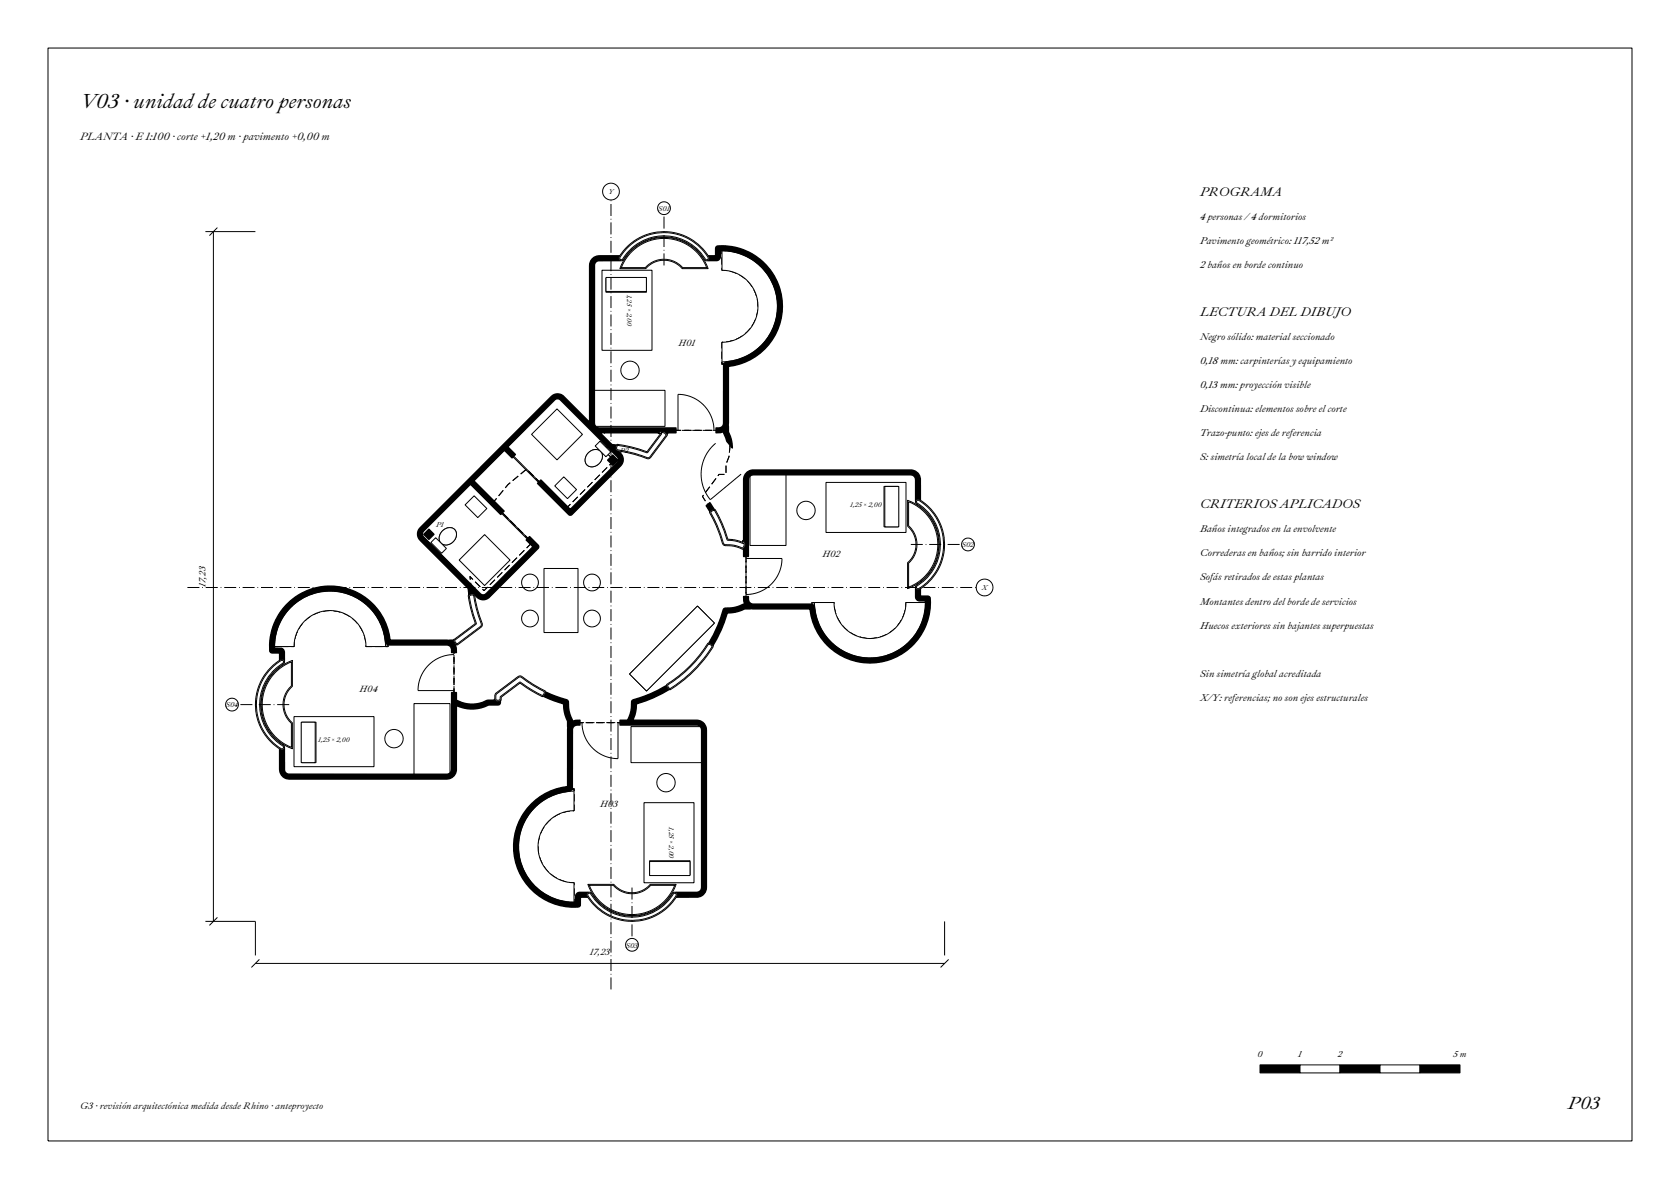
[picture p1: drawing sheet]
<svg xmlns="http://www.w3.org/2000/svg" width="420mm" height="297mm" viewBox="0 0 420 297" stroke-linecap="round" stroke-linejoin="round" font-family="sans-serif">
<path d="M195 77.5a14.5 14.5 0 0 0-14.5-15.5v5.5a9 9 0 0 1 9 9 9 9 0 0 1-9 9v5.5a14.5 14.5 0 0 0 14.5-13.5M148 105.7l.5 1.3 1.3 .5h29.9l1.3-.5 .5-1.3v-14.6l.5-.1a14.7 14.7 0 0 0 9.8-5.5 14.4 14.4 0 0 0 1.1-16.5 14.4 14.4 0 0 0-13.4-7l-.1 2.4-2.6 .1a13.2 13.2 0 0 0-10.4-6 12.9 12.9 0 0 0-11.2 6h-5.6l-1.1 .5-.5 1.3v39.4M83.4 147a14.5 14.5 0 0 0-15.4 14.5h5.5a9 9 0 0 1 9-9 9 9 0 0 1 9 9h5.5a14.5 14.5 0 0 0-13.6-14.5M188.3 151.5l14.6 .1 .7 2.4a14.3 14.3 0 0 0 18.1 10.4 14.5 14.5 0 0 0 10.3-14.9l-2.4-.1-.1-2.6a12.8 12.8 0 0 0 5.7-13.6 13.5 13.5 0 0 0-5.7-8v-5.6l-.5-1.1-1.3-.5h-39.4l-1.3 .5-.5 1.3v29.9l.5 1.3 1.3 .5M117.6 176.5a8.3 8.3 0 0 0 4.4-1h2.5v-1.7l5.5-4.2a36.6 36.6 0 0 0 11.5 5.8l1 6.1 1.6-1h13.4l.8-2.8 .2-2.3 6.8-2.7 5.8-4 1.9-2a20.8 20.8 0 0 0 5.5-7.5l1.3-2.2 1.6-4.5 6.1-1-1-1.6v-13.4l-2.8-.8-2.3-.2-1.4-3.5a29.6 29.6 0 0 0-4.4-8l4.2-5.5h1.7v-2.5a7.4 7.4 0 0 0 .5-6l-.5-2v-1.5l-1.6 1h-13.4l-4.5 6.3a33.3 33.3 0 0 0-12-2.3l3.5 3.5-12 12-9.8-9.8-4.7 3.8-3.8 4.7 9.8 9.8-12 12-3.5-3.5a39.3 39.3 0 0 0 2.3 12l-6 4.5h-1.3l1 1.6v13.4l4.1 1M216.6 165a14.5 14.5 0 0 0 15.4-14.5h-5.5a9 9 0 0 1-9 9 9 9 0 0 1-9-9h-5.5a14.5 14.5 0 0 0 13.6 14.5M67.9 184.5l2.6 2.3v5.6l.5 1.1 1.3 .5h39.4l1.3-.5 .5-1.3v-29.9l-.5-1.3-1.3-.5h-14.6l-1.4-5a14.5 14.5 0 0 0-16.7-8 14.5 14.5 0 0 0-11 15l2.4 .1 .1 2.6a13.2 13.2 0 0 0-6 10.4 12.5 12.5 0 0 0 3.4 8.9M129 210.6a14.5 14.5 0 0 0 14.5 15.4v-5.5a9 9 0 0 1-9-9 9 9 0 0 1 9-9v-5.5a14.5 14.5 0 0 0-14.5 13.6M131.2 219.2a14.8 14.8 0 0 0 13.3 6.8l.1-2.4 2.6-.1a12.7 12.7 0 0 0 21.2 .5l.4-.5h5.6l1.1-.5 .5-1.3v-39.4l-.5-1.3-1.3-.5h-29.9l-1.3 .5-.5 1.3v14.6l-2.5 .7a14.2 14.2 0 0 0-9.1 20.9l.3 .7" fill="none" stroke="#000" stroke-width=".25" stroke-dasharray="1.8 .8" stroke-linecap="butt"/>
<g fill="#fff" stroke="#000" stroke-width=".25">
<path d="M150.8 67.8h11.9v19.4h-11.9z" fill-rule="evenodd"/>
<path d="M150.5 67.5h12.5v20h-12.5z" fill-rule="evenodd"/>
<path d="M151.5 69.5h10.1v3.5h-10.1z" fill-rule="evenodd"/>
<path d="M151.5 69.3h10.1v3.5h-10.1z" fill-rule="evenodd"/>
<path d="M157.9 62.6a11.7 11.7 0 0 1 19.1 4.5h-6.4a6 6 0 0 0-9.2 0h-6.4l1.2-2.4z" fill-rule="evenodd"/>
<path d="M158.2 62.6a11.4 11.4 0 0 1 18.5 4.3h-6a6.2 6.2 0 0 0-9.4 0h-6l1.2-2.3z" fill-rule="evenodd"/>
<path d="M180.5 62a14.5 14.5 0 0 1 14.5 14.5 14.5 14.5 0 0 1-14.5 14.5v-5.5a9 9 0 0 0 9-9 9 9 0 0 0-9-9z" fill-rule="evenodd"/>
<path d="M180.5 62.2a14.3 14.3 0 0 1 14.3 14.3 14.3 14.3 0 0 1-14.3 14.3v-.4a13.9 13.9 0 0 0 13.9-13.9 13.9 13.9 0 0 0-13.9-13.9z" fill-rule="evenodd"/>
<path d="M148.2 97.5h18v9h-18z" fill-rule="evenodd"/>
<path d="M206.8 120.8h19.4v11.9h-19.4z" fill-rule="evenodd"/>
<path d="M206.5 120.5h20v12.5h-20z" fill-rule="evenodd"/>
<path d="M221 121.5h3.5v10.1h-3.5z" fill-rule="evenodd"/>
<path d="M221.2 121.5h3.5v10.1h-3.5z" fill-rule="evenodd"/>
<path d="M226.9 125a11.7 11.7 0 0 1 7.8 11 11.7 11.7 0 0 1-7.8 11v-6.4a6 6 0 0 0 0-9.2z" fill-rule="evenodd"/>
<path d="M227.2 125.3a11.4 11.4 0 0 1 7.3 10.7 11.4 11.4 0 0 1-7.3 10.7v-6a6.2 6.2 0 0 0 0-9.4z" fill-rule="evenodd"/>
<path d="M203 150.5h5.5a9 9 0 0 0 9 9 9 9 0 0 0 9-9h5.5a14.5 14.5 0 0 1-14.5 14.5 14.5 14.5 0 0 1-14.5-14.5z" fill-rule="evenodd"/>
<path d="M203.2 150.5h.4a13.9 13.9 0 0 0 13.9 13.9 13.9 13.9 0 0 0 13.9-13.9h.4a14.3 14.3 0 0 1-14.3 14.3 14.3 14.3 0 0 1-14.3-14.3z" fill-rule="evenodd"/>
<path d="M187.5 118.3h9v18h-9z" fill-rule="evenodd"/>
<path d="M161.3 200.8h11.9v19.4h-11.9z" fill-rule="evenodd"/>
<path d="M161 200.5h12.5v20h-12.5z" fill-rule="evenodd"/>
<path d="M162.4 215h10.1v3.5h-10.1z" fill-rule="evenodd"/>
<path d="M162.4 215.2h10.1v3.5h-10.1z" fill-rule="evenodd"/>
<path d="M147 220.9h6.4a6 6 0 0 0 9.2 0h6.4a11.7 11.7 0 0 1-11 7.8 11.7 11.7 0 0 1-11-7.8z" fill-rule="evenodd"/>
<path d="M147.3 221.2h6a6.2 6.2 0 0 0 9.4 0h6a11.4 11.4 0 0 1-10.7 7.3 11.4 11.4 0 0 1-10.7-7.3z" fill-rule="evenodd"/>
<path d="M132.9 201.6a14.5 14.5 0 0 1 10.6-4.6v5.5a9 9 0 0 0-9 9 9 9 0 0 0 9 9v5.5a14.5 14.5 0 0 1-13.3-8.7 14.5 14.5 0 0 1 2.7-15.7z" fill-rule="evenodd"/>
<path d="M133.4 201.4a14.3 14.3 0 0 1 10.1-4.2v.4a13.9 13.9 0 0 0-13.9 13.9 13.9 13.9 0 0 0 13.9 13.9v.4a14.3 14.3 0 0 1-13.2-8.8 14.3 14.3 0 0 1 3.1-15.6z" fill-rule="evenodd"/>
<path d="M157.8 181.5h18v9h-18z" fill-rule="evenodd"/>
<path d="M73.8 179.3h19.4v11.9h-19.4z" fill-rule="evenodd"/>
<path d="M73.5 179h20v12.5h-20z" fill-rule="evenodd"/>
<path d="M75.5 180.4h3.5v10.1h-3.5z" fill-rule="evenodd"/>
<path d="M75.3 180.4h3.5v10.1h-3.5z" fill-rule="evenodd"/>
<path d="M68.6 167.9l2.2-1.8 2.3-1.1v6.4a6 6 0 0 0 0 9.2v6.4a11.7 11.7 0 0 1-4.5-19.1z" fill-rule="evenodd"/>
<path d="M68.6 168.2l2-1.7 2.2-1.2v6a6.2 6.2 0 0 0 0 9.4v6a11.4 11.4 0 0 1-4.2-18.5z" fill-rule="evenodd"/>
<path d="M72.6 150.9a14.5 14.5 0 0 1 15.7-2.7 14.5 14.5 0 0 1 8.7 13.3h-5.5a9 9 0 0 0-9-9 9 9 0 0 0-9 9h-5.5a14.5 14.5 0 0 1 4.6-10.6z" fill-rule="evenodd"/>
<path d="M72.4 151.4a14.3 14.3 0 0 1 15.6-3.1 14.3 14.3 0 0 1 8.8 13.2h-.4a13.9 13.9 0 0 0-13.9-13.9 13.9 13.9 0 0 0-13.9 13.9h-.4a14.3 14.3 0 0 1 4.2-10.1z" fill-rule="evenodd"/>
<path d="M103.5 175.8h9v18h-9z" fill-rule="evenodd"/>
<path d="M121.2 133.5l6.3 6.4-6.3 6.4-6.4-6.4z" fill-rule="evenodd"/>
<path d="M116.3 126.1l2.2-2.3 3.2 3.2-2.2 2.3z" fill-rule="evenodd"/>
<path d="M132.9 108.5l6.4-6.4 6.3 6.4-6.3 6.4z" fill-rule="evenodd"/>
<path d="M138.7 121.4l2.2-2.3 3.2 3.2-2.2 2.3z" fill-rule="evenodd"/>
<path d="M157.4 168.4l17-17 4.2 4.2-17 17z" fill-rule="evenodd"/>
<path d="M157.4 168.4l17-17 4.2 4.2-17 17z" fill-rule="evenodd"/>
<path d="M136 142h8.5v16h-8.5z" fill-rule="evenodd"/>
<path d="M111.3 133.3l.5-.4a.95 .95 0 0 1 1.4-.1 .95 .95 0 0 1-.2 1.5 1.51 1.51 0 0 1-2.3 .7v-.9z" fill-rule="evenodd"/>
<path d="M110.6 132.6a1.91 1.91 0 0 1 2.1-.8 1.91 1.91 0 0 1 1.4 1.7 2.49 2.49 0 0 1-1.3 2.2 2.49 2.49 0 0 1-2.6-.2l-.3-.5-.1-.8 .3-.8z" fill-rule="evenodd"/>
<path d="M110.7 132.6a1.9 1.9 0 0 1 1.9-.8 1.9 1.9 0 0 1 1.5 1.5 2.5 2.5 0 0 1-1.2 2.4 2.5 2.5 0 0 1-2.7-.2 2.26 2.26 0 0 1 .5-2.9z" fill-rule="evenodd"/>
<path d="M107.7 135.5l1.2-1.2 2.7 2.7-1.2 1.2z" fill-rule="evenodd"/>
<path d="M147.7 113.7l.6-.4a.93 .93 0 0 1 1.4 .1 .93 .93 0 0 1-.2 1.3 1.51 1.51 0 0 1-2.3 .8v-.9z" fill-rule="evenodd"/>
<path d="M147.1 113.1a1.9 1.9 0 0 1 2.1-.8 1.9 1.9 0 0 1 1.4 1.7 2.54 2.54 0 0 1-3.9 2.1 2.19 2.19 0 0 1 .4-3z" fill-rule="evenodd"/>
<path d="M147.2 113a1.87 1.87 0 0 1 2.2-.7 1.87 1.87 0 0 1 1.2 2 2.45 2.45 0 0 1-4 1.7 2.3 2.3 0 0 1 .6-3z" fill-rule="evenodd"/>
<path d="M150 110.2l2.7 2.7-1.2 1.2-2.7-2.7z" fill-rule="evenodd"/>
<circle cx="157.5" cy="92.5" r="2.3"/>
<circle cx="201.5" cy="127.5" r="2.3"/>
<circle cx="166.5" cy="195.5" r="2.3"/>
<circle cx="98.5" cy="184.5" r="2.3"/>
<circle cx="132.5" cy="154.5" r="2.1"/>
<circle cx="132.5" cy="145.5" r="2.1"/>
<circle cx="148" cy="154.5" r="2.1"/>
<circle cx="148" cy="145.5" r="2.1"/>
<circle cx="107.2" cy="133.5" r=".55"/>
<circle cx="106.5" cy="133.5" r=".13"/>
<circle cx="153.2" cy="114.9" r=".55"/>
<circle cx="152.5" cy="114.9" r=".13"/>
</g>
<g fill="#000" stroke="#000" stroke-width=".35">
<path d="M117.2 148.2l.2 .3-.2 .1z"/>
<path d="M179.1 61.6a15.1 15.1 0 0 1 16.4 13.5 15.1 15.1 0 0 1-13.4 16.4v16.4a8.8 8.8 0 0 1 1 4l-1.4-1.7-.8-2.4-.8 .3h-1.1v-1.2a1.48 1.48 0 0 0 1.8-.7l.1-14.9 .4-.8a14 14 0 0 0 13.1-13.7 14 14 0 0 0-12.5-14.1l-1.8-.1v1.7a1 1 0 0 1-.9 .8h-2.3l.4-.5-.2-.7h1.8v-1.9z" fill-rule="evenodd"/>
<path d="M153.2 113.7l1.3 1.2-1.3 1.3-1.3-1.3z" fill-rule="evenodd"/>
<path d="M186.8 118l.5-.4 1-.2h39.4a2.4 2.4 0 0 1 2.4 2.2v5.3l-.7-.2-.5 .4v-5.3a1.2 1.2 0 0 0-1.2-1.2h-39.4a1.2 1.2 0 0 0-1.2 1.2v19.2h-1.2l-.1-1.9a1.3 1.3 0 0 0 .1-2v-15.5l.4-1.2z" fill-rule="evenodd"/>
<path d="M107.2 132.2l1.3 1.3-1.3 1.2-1.3-1.2z" fill-rule="evenodd"/>
<path d="M176.5 126.3l1-.8 1 1.7-.5 .2-.5 .4z" fill-rule="evenodd"/>
<path d="M71.5 151.2a15.1 15.1 0 0 1 15.8-4 15.1 15.1 0 0 1 10.2 12.7h15.9l.2 .6 .5 .5-.3 .1 .3 .8v1.1h-1.2a1.46 1.46 0 0 0-.9-1.8l-14.7-.1-.7-.3-.2-.4a13.9 13.9 0 0 0-14.6-12.8 13.9 13.9 0 0 0-13.2 14.3h1.7l.6 .5 .2 2.7-.5-.4-.7 .2v-1.8h-1.9l-.5-.3a14.9 14.9 0 0 1 4-11.6z" fill-rule="evenodd"/>
<path d="M148.1 64.6l1-.6 .7-.1h5.1l-.2 .7 .4 .5h-5.5a1.2 1.2 0 0 0-1 1v39.6a1.2 1.2 0 0 0 1.2 1.2h19.2v1.2h-2l-.3 .4-.2-.3a1.3 1.3 0 0 0-1.8-.1h-13.5l-.5-.4 .4 .4h-1.1l3 2.9 1.2 .2 1.5 1.4-1.4-.2 .9 .8a2.2 2.2 0 0 1 0 3.2l-12.5 12.3-.5-.2-7.8-7.8 .8-.8 7.4 7.3 11.7-11.7a1 1 0 0 0 0-1.4l-14.3-14.3-.5-.2-.8 .3-11.8 11.7 2 1.9-.9 .9-1.9-1.9-7.6 7.6 7.5 7.6-.8 .8-7.6-7.5-11.7 11.7-.3 .6 .3 .8 14.2 14.2a1 1 0 0 0 1.4 0l11.7-11.7-1.7-1.7 .9-.9 2.2 2.2v.7l-12.2 12.3a2.2 2.2 0 0 1-3.2 0l-.8-.9 .2 1.4-.3-.4a.53 .53 0 0 1-.8 .1 .53 .53 0 0 1 0-.8l-.3-.3-.2-1.3-12-12a2.2 2.2 0 0 1 0-3.2l32.8-32.8a2.2 2.2 0 0 1 3.1 0l6.5 6.5v-39.2l.3-1.1z" fill-rule="evenodd"/>
<path d="M180.9 152.1l.4-.2a8.4 8.4 0 0 0 4.5-1h.4l-.3-.8v-1.1h1.2a1.48 1.48 0 0 0 .7 1.8l14.9 .1 .4 .1 .5 .6a13.9 13.9 0 0 0 14.6 12.8 13.9 13.9 0 0 0 13.2-14.3h-1.7a1 1 0 0 1-.8-.9v-2.3l.5 .4 .7-.2v1.8h2l.3 .2a9.8 9.8 0 0 1-.4 5.8 15.1 15.1 0 0 1-15.9 10.6 15.1 15.1 0 0 1-13.6-13.4l-14.7-.1a4.6 4.6 0 0 0-3.1 .7l-2.9 .4a33 33 0 0 1-3.6 8.2l-.4-.4-.6-.2a34.5 34.5 0 0 0 3.7-8.6z" fill-rule="evenodd"/>
<path d="M69.9 187.1l.7 .2 .5-.4v5.5a1.2 1.2 0 0 0 1 1h39.6a1.2 1.2 0 0 0 1.2-1.2v-19.2h1.2v1.9a8.3 8.3 0 0 0 7.9 0h1.7a1.29 1.29 0 0 0 1.4 .1v.7l-.3 .3a7.1 7.1 0 0 0-4.5 .8l-1.8 .3-1.8-.1-2.6-.8v16.2a2.4 2.4 0 0 1-2.4 2.2h-39.4a2.4 2.4 0 0 1-2.4-2.4z" fill-rule="evenodd"/>
<path d="M136.3 172.8l2.7 1.1 2.7 .9 .4 .5a8.4 8.4 0 0 0 1 4.5v.4l.8-.3h1.1v1.2a1.48 1.48 0 0 0-1.8 .7l-.1 15-.4 .7a14 14 0 0 0-13.1 13.9 14 14 0 0 0 13 14h1.3v-1.7a1 1 0 0 1 .9-.8h2.3l-.4 .5 .2 .7h-1.8v2l-.2 .4a15.1 15.1 0 0 1-16.4-13.6 15.1 15.1 0 0 1 13.4-16.4l.1-14.7a4.6 4.6 0 0 0-.7-3.1l-.4-2.9-5.1-1.9 .4-.4z" fill-rule="evenodd"/>
<path d="M158.1 174.9l1.8-.6a31.9 31.9 0 0 0 6.8-3.1l.2 .6 .4 .4a33 33 0 0 1-8.2 3.6 9 9 0 0 1-.9 4.1h16.2a2.4 2.4 0 0 1 2.2 2.4v39.4a2.4 2.4 0 0 1-2.2 2.4h-5.3l.2-.7-.4-.5h5.3a1.2 1.2 0 0 0 1.2-1.2v-39.4a1.2 1.2 0 0 0-1.2-1.2h-19.2v-1.2h1.9l.4-.9a9.9 9.9 0 0 0 .7-3.9z" fill-rule="evenodd"/>
<circle cx="179.7" cy="130.8" r=".54"/>
</g>
<path d="M146.9 223l.6-.1a12.1 12.1 0 0 0 20.8 .1 .65 .65 0 0 1 .8 0 .65 .65 0 0 1 .2 .8 13 13 0 0 1-22.6-.3z" fill-rule="evenodd" fill="#fff" stroke="#000" stroke-width=".25"/>
<path d="M147.1 223.2l.3-.1a12.7 12.7 0 0 0 7.6 5.6 12.1 12.1 0 0 0 12.9-4.7l.5-.8a.4 .4 0 0 1 .5 0 .4 .4 0 0 1 .1 .5 12.8 12.8 0 0 1-22.1-.2z" fill="none" stroke="#000" stroke-width=".25"/>
<path d="M68.2 166.3l2-1.6a.65 .65 0 0 1 .8 .2 .65 .65 0 0 1 0 .9 11.9 11.9 0 0 0 0 20.5 .65 .65 0 0 1 0 .8 .65 .65 0 0 1-.8 .2 13.1 13.1 0 0 1-2-21z" fill-rule="evenodd" fill="#fff" stroke="#000" stroke-width=".25"/>
<path d="M68.3 166.4l2-1.4 .5 .1 .1 .3a12.7 12.7 0 0 0-5.6 7.6 12.1 12.1 0 0 0 4.7 12.9l.8 .5a.4 .4 0 0 1 0 .5 .4 .4 0 0 1-.5 .1 12.9 12.9 0 0 1-2-20.6z" fill="none" stroke="#000" stroke-width=".25"/>
<path d="M124 173.1l5.5-4.1 .9-.1a31.9 31.9 0 0 0 5.9 3.7 1.3 1.3 0 0 1-.7 1.4l-3-1.6-2.6-1.8-4.7 3.6v.7a1.3 1.3 0 0 1-1.8-.2h.2v-1z" fill-rule="evenodd" fill="#fff" stroke="#000" stroke-width=".25"/>
<path d="M124.2 173.3l5.7-4.2 .4 .1 3 2 2.8 1.5-.1 .6-.4 .4-2.9-1.5-2.7-1.8-4.9 3.6-.1 .8-.2 .1-.9-.2 .1-1z" fill="none" stroke="#000" stroke-width=".25"/>
<path d="M177 160.7l.7 .1 .6 .7a33.3 33.3 0 0 1-10.8 10.8 1.3 1.3 0 0 1-.8-1.3 31.7 31.7 0 0 0 10.3-10.3z" fill-rule="evenodd" fill="#fff" stroke="#000" stroke-width=".25"/>
<path d="M166.9 171.1a31.8 31.8 0 0 0 10.2-10.2l.5 .1 .4 .4a28.6 28.6 0 0 1-10.5 10.6l-.5-.4z" fill="none" stroke="#000" stroke-width=".25"/>
<path d="M117 148.8a1.3 1.3 0 0 1 1.6-.3 31.8 31.8 0 0 0 2 7.3v.4l-.3 .5-5.9 4.4a1.29 1.29 0 0 1-1-1.4l5.4-4a33.1 33.1 0 0 1-1.8-6.9z" fill-rule="evenodd" fill="#fff" stroke="#000" stroke-width=".25"/>
<path d="M117.3 148.9l.6-.3 .5 .1 .7 3.4 1.2 4.1-6 4.6-.4-.3-.2-.6 5.3-4 .1-.2a32.6 32.6 0 0 1-1.8-6.8z" fill="none" stroke="#000" stroke-width=".25"/>
<path d="M229.2 124.8l.3-.1a12.9 12.9 0 0 1 0 22.6 .65 .65 0 0 1-.6-.4 .65 .65 0 0 1 .1-.6 11.9 11.9 0 0 0 0-20.6l-.1-.7z" fill-rule="evenodd" fill="#fff" stroke="#000" stroke-width=".25"/>
<path d="M229.3 125l.2-.1a12.8 12.8 0 0 1 0 22.2l-.3-.2-.1-.3a12.7 12.7 0 0 0 5.6-7.6 12.1 12.1 0 0 0-4.7-12.9l-.8-.5z" fill="none" stroke="#000" stroke-width=".25"/>
<path d="M177.6 127.7l.5-.4 .7-.1a33.2 33.2 0 0 1 3.2 7.5 9.2 9.2 0 0 1 3.7 .8v-.5a1.3 1.3 0 0 1-.1 2.2l-.7-.3a9.6 9.6 0 0 0-3.8-.7l-.5-.4a31.8 31.8 0 0 0-3.2-7.8z" fill-rule="evenodd" fill="#fff" stroke="#000" stroke-width=".25"/>
<path d="M177.8 127.9l.7-.4a29 29 0 0 1 3.3 7.3l.1 .1a9.9 9.9 0 0 1 3.8 .8l.2-.1 .1 .5-.4 .8-2-.7-2.6-.3a37.7 37.7 0 0 0-3.3-7.9z" fill="none" stroke="#000" stroke-width=".25"/>
<path d="M154.3 111a33.1 33.1 0 0 1 7.4 1.8l3.4-4.5h-.6a1.3 1.3 0 0 1 1.3-.5 1.3 1.3 0 0 1 1 .9l-4.1 5.6-.4 .2-.5 .1a38.5 38.5 0 0 0-7.8-2.1 1.3 1.3 0 0 1 .3-1.5z" fill-rule="evenodd" fill="#fff" stroke="#000" stroke-width=".25"/>
<path d="M154.4 111.3a34.3 34.3 0 0 1 7.3 1.8l3.7-4.6-.1-.4h.5l.5 .2 .2 .4-4 5.4-.4 .2a37.7 37.7 0 0 0-7.9-2v-.6z" fill="none" stroke="#000" stroke-width=".25"/>
<path d="M156.4 62a13 13 0 0 1 20.9 2.5 .65 .65 0 0 1-.4 .6 .65 .65 0 0 1-.7-.1 11.9 11.9 0 0 0-20.5 0 .65 .65 0 0 1-.8 0 .65 .65 0 0 1-.2-.8z" fill-rule="evenodd" fill="#fff" stroke="#000" stroke-width=".25"/>
<g fill="none" stroke="#000" stroke-width=".25">
<path d="M51.4 57.9h12.5M53.4 57.9v172.3M54.4 56.9l-2 2M156.6 62.2a12.8 12.8 0 0 1 20.5 2.3l-.2 .3-.3 .1a12.7 12.7 0 0 0-7.6-5.6 12.1 12.1 0 0 0-12.2 3.9l-1.2 1.6a.4 .4 0 0 1-.5 0 .4 .4 0 0 1-.1-.5zM128.3 114.1l6.3 6.4M128.4 114l6.4 6.3M169.5 107.5v-9a9 9 0 0 1 9 9M178.9 110.7a10 10 0 0 0-1.3 14.1l7.7-6.4M125.4 128.3l6.4 6.3M125.6 128.1l6.4 6.4M186.5 139.5h9a9 9 0 0 1-9 9M113.5 163.5a9 9 0 0 0-9 9h9"/>
<path d="M145.5 180.5a9 9 0 0 0 9 9v-9M51.4 230.2h12.5v8.5M54.4 229.2l-2 2M64.9 239.7l-2 2M236.1 230.2v8.5M237.1 239.7l-2 2M63.9 240.7h172.2"/>
</g>
<path d="M125.6 128.1l-6.4-6.4M134.8 120.3l6.4 6.4" fill="none" stroke="#000" stroke-width=".25" stroke-dasharray="1.2 .6" stroke-linecap="butt"/>
<path d="M46.9 146.7h199.2" fill="none" stroke="#000" stroke-width=".25" stroke-dasharray="3 .7 .2 .7" stroke-linecap="butt"/>
<circle cx="246.1" cy="146.7" r="2.1" fill="#fff" stroke="#000" stroke-width=".25"/>
<path d="M152.7 247.2v-199.3" fill="none" stroke="#000" stroke-width=".25" stroke-dasharray="3 .7 .2 .7" stroke-linecap="butt"/>
<circle cx="152.7" cy="47.9" r="2.1" fill="#fff" stroke="#000" stroke-width=".25"/>
<path d="M166 66.3v-14.3" fill="none" stroke="#000" stroke-width=".25" stroke-dasharray="3 .7 .2 .7" stroke-linecap="butt"/>
<circle cx="166" cy="52" r="1.6" fill="#fff" stroke="#000" stroke-width=".25"/>
<path d="M227.7 136h14.3" fill="none" stroke="#000" stroke-width=".25" stroke-dasharray="3 .7 .2 .7" stroke-linecap="butt"/>
<circle cx="242" cy="136" r="1.6" fill="#fff" stroke="#000" stroke-width=".25"/>
<path d="M158 221.7v14.3" fill="none" stroke="#000" stroke-width=".25" stroke-dasharray="3 .7 .2 .7" stroke-linecap="butt"/>
<circle cx="158" cy="236" r="1.6" fill="#fff" stroke="#000" stroke-width=".25"/>
<path d="M72.3 176h-14.3" fill="none" stroke="#000" stroke-width=".25" stroke-dasharray="3 .7 .2 .7" stroke-linecap="butt"/>
<circle cx="58" cy="176" r="1.6" fill="#fff" stroke="#000" stroke-width=".25"/>
<path d="M12 12h396v273h-396z" fill="none" stroke="#000" stroke-width=".25"/>
<path d="M315 266h10v2h-10z" fill-rule="evenodd" fill="#000" stroke="#000" stroke-width=".25"/>
<path d="M325 266h10v2h-10z" fill-rule="evenodd" fill="#fff" stroke="#000" stroke-width=".25"/>
<path d="M335 266h10v2h-10z" fill-rule="evenodd" fill="#000" stroke="#000" stroke-width=".25"/>
<path d="M345 266h10v2h-10z" fill-rule="evenodd" fill="#fff" stroke="#000" stroke-width=".25"/>
<path d="M355 266h10v2h-10z" fill-rule="evenodd" fill="#000" stroke="#000" stroke-width=".25"/>
<text font-size="5.2" x="20" y="27">V03 · unidad de cuatro personas</text>
<text font-size="4.5" x="392" y="277">P03</text>
<g font-size="3.2">
<text x="300" y="49">PROGRAMA</text>
<text x="300" y="79">LECTURA DEL DIBUJO</text>
<text x="300" y="127">CRITERIOS APLICADOS</text>
</g>
<text font-size="2.7" x="20" y="35">PLANTA · E 1:100 · corte +1,20 m · pavimento +0,00 m</text>
<g font-size="2.5">
<text x="300" y="55">4 personas / 4 dormitorios</text>
<text x="300" y="61">Pavimento geométrico: 117,52 m²</text>
<text x="300" y="67">2 baños en borde continuo</text>
<text x="300" y="85">Negro sólido: material seccionado</text>
<text x="300" y="91">0,18 mm: carpinterías y equipamiento</text>
<text x="300" y="97">0,13 mm: proyección visible</text>
<text x="300" y="103">Discontinua: elementos sobre el corte</text>
<text x="300" y="109">Trazo-punto: ejes de referencia</text>
<text x="300" y="115">S: simetría local de la bow window</text>
<text x="300" y="133">Baños integrados en la envolvente</text>
<text x="300" y="139">Correderas en baños; sin barrido interior</text>
<text x="300" y="145">Sofás retirados de estas plantas</text>
<text x="300" y="151">Montantes dentro del borde de servicios</text>
<text x="300" y="157">Huecos exteriores sin bajantes superpuestas</text>
<text x="300" y="169">Sin simetría global acreditada</text>
<text x="300" y="175">X/Y: referencias; no son ejes estructurales</text>
</g>
<text font-size="2.4" x="20" y="277">G3 · revisión arquitectónica medida desde Rhino · anteproyecto</text>
<g font-size="2.3">
<text x="169.6" y="86.5">H01</text>
<text x="205.6" y="139.1">H02</text>
<text x="51.4" y="146.5" transform="rotate(-90 51.4 146.5)">17,23</text>
<text x="89.9" y="172.9">H04</text>
<text x="150" y="201.5">H03</text>
<text x="147.5" y="238.7">17,23</text>
</g>
<g font-size="2.2">
<text x="314.4" y="264">0</text>
<text x="324.5" y="264">1</text>
<text x="334.4" y="264">2</text>
<text x="363.4" y="264">5 m</text>
</g>
<g font-size="1.8">
<text x="152.1" y="48.6">Y</text>
<text x="164.6" y="52.7">S01</text>
<text x="155" y="113.1">P2</text>
<text x="109" y="131.7">P1</text>
<text x="240.5" y="136.7">S02</text>
<text x="245.4" y="147.4">X</text>
<text x="56.5" y="176.7">S04</text>
<text x="156.5" y="236.7">S03</text>
</g>
<g font-size="1.7">
<text x="156.7" y="73.6" transform="rotate(90 156.7 73.6)">1,25 × 2,00</text>
<text x="212.6" y="126.8">1,25 × 2,00</text>
<text x="79.6" y="185.3">1,25 × 2,00</text>
<text x="167.3" y="206.6" transform="rotate(90 167.3 206.6)">1,25 × 2,00</text>
</g>
</svg>
